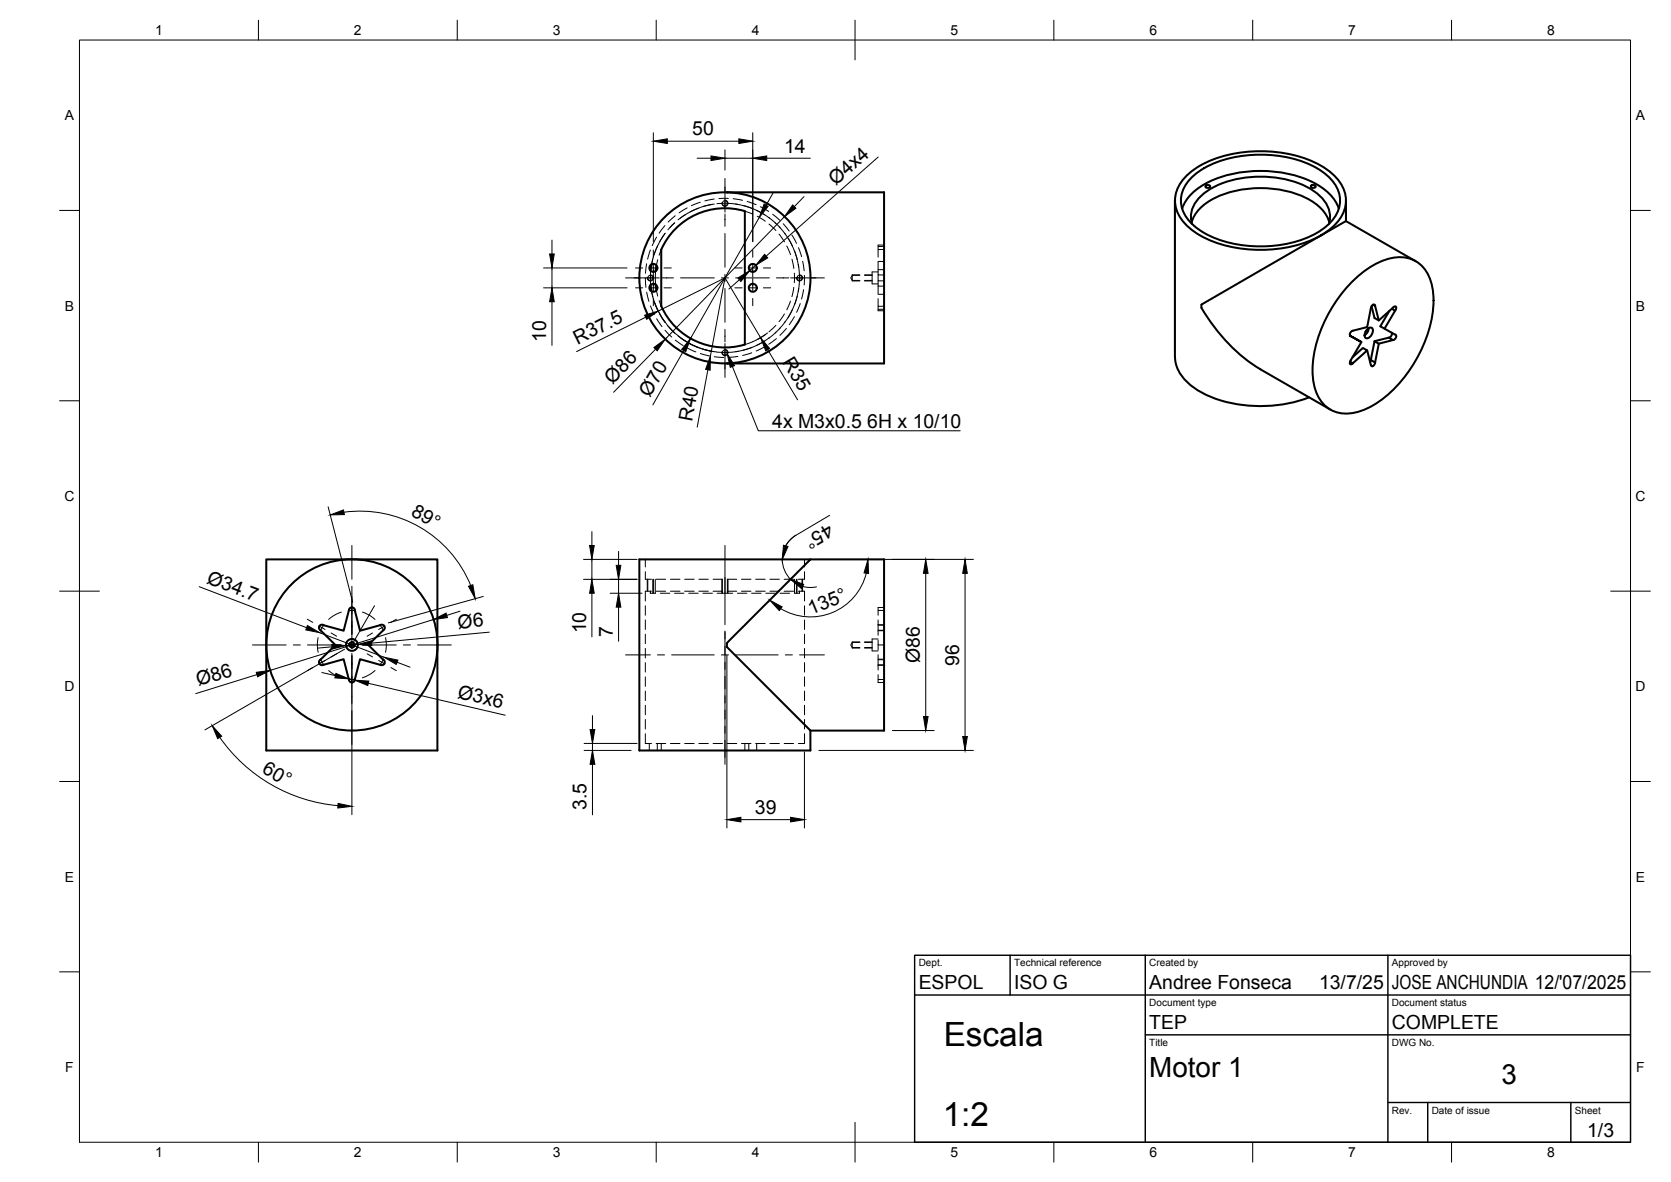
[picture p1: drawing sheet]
<svg xmlns="http://www.w3.org/2000/svg" width="420mm" height="297mm" viewBox="0 0 420 297" stroke-linecap="round" stroke-linejoin="round" font-family="sans-serif">
<!-- layer: Hidden -->
<g fill="none" stroke="#000" stroke-width=".25">
<path d="M165.1 59.6l-1.1 2.1M167.2 58.7l-1.3 2M167.2 56.7l-1.5 1.9M169.6 56l-1.7 1.7M169.8 54.2l-1.8 1.6M172.4 53.9l-1.9 1.4M172.8 52.2l-2 1.3M175.6 52.3l-2.1 1M176.1 50.8l-2.3 .9M179.1 51.4l-2.3 .5M179.6 50l-2.4 .5M181.6 51.1l-1.3 .1"/>
<path d="M182.9 51.1l2.8 .3M183.2 49.9h-2.4M184.3 49.9l2.4 .4M186.8 51.7l2.3 .7M187.3 53.1l2 .7M187.9 50.6l2.2 .8M190.2 52.8l2.1 1.2M190.4 54.3l2 1.3M191.2 52l2.1 1.1M193.3 54.6l1.8 1.6M193.4 56.3l1.7 1.6M194.3 53.8l1.8 1.6"/>
<path d="M195.9 58.8l1.4 2M195.9 57l1.6 1.8M196.9 56.2l1.5 1.9M198.1 59.8l1.2 2.1M199.1 59.1l1.2 2.1M162.3 69.8l.1 2.4M162.6 66.3l-.3 2.4M162.6 73.4l.6 2.3M163.5 62.8l-.7 2.3M163.5 70.5l.1 1.1M163.6 76.9l.9 2.1M163.6 68.1l-.1 1.1"/>
<path d="M163.8 73.2l.3 1.4M164.1 65.1l-.3 1.3M164.5 75.7l.9 2.2M164.8 68.1v3.4M165 73l.4 1.4M165.4 61.7l-.9 2.3M165.4 65.3l-.4 1.4M165.7 75.6l.6 1.3M165.9 79l1.3 2M166.3 62.7l-.6 1.4M197.2 78.9l-1.3 1.9M197.8 61.8l1 2.2"/>
<path d="M198.8 75.7l-1 2.2M199.1 65.1l.5 2.4M199.3 77.8l-1.2 2M199.6 72.2l-.5 2.3M199.7 68.7v2.3M199.7 63l.8 2.3M199.7 79.6l-1.2 2M200.5 74.4l-.8 2.3M200.7 66.4l.3 2.8M200.8 62.2l.7 2.3M201 70.5l-.3 2.7M201.2 76.3l-.9 2.2"/>
<path d="M201.8 65.7l.4 2.3M202.1 72.8l-.6 2.3M202.3 69.2l-.1 2.4M214.3 69.1v1.5M216.2 69.2h-1.9l-.4 .6 .4 .7h1.9M217.4 70.5h1.9M217.4 69.2h1.9M220.8 68.3h-1.5v3h1.5M220.8 65.8v2h1.5M220.8 67.8v1.3h1.5M220.8 69.1v1.5h1.5M220.8 70.6v1.3h1.5"/>
<path d="M220.8 75v2h1.5M220.8 77v1.1h1.5M220.8 71.9v1.9M220.8 77.7h1.5M220.8 74h1.5M220.8 65.7h1.5M220.8 61.9h1.5M222.3 62.7h-1.5v1.9M222.3 61.6h-1.5v1.1M165.1 80.1l1.4 2M167.2 83l1.7 1.7M167.9 81.9l1.7 1.8"/>
<path d="M169.8 85.5l2 1.4M170.5 84.4l1.9 1.4M172.8 87.4l2.2 1M173.5 86.4l2.1 1M176.1 88.8l2.3 .7M176.8 87.8l2.3 .5M179.6 89.6l2.4 .2M180.3 88.5l1.3 .1M185.5 89.6l-2.3 .2M185.7 88.3l-2.8 .3M189 88.7l-2.3 .6M189.1 87.3l-2.3 .7"/>
<path d="M189.3 85.9l-2 .7M192.3 85.7l-2.1 1.1M192.3 87.2l-2.2 1M192.4 84.1l-2 1.2M195.1 81.8l-1.7 1.6M195.1 83.5l-1.8 1.5M195.2 85.1l-1.9 1.4M197.5 80.8l-1.5 1.9M197.7 82.5l-1.6 1.8M162.3 143.7v1.9h1.5M162.3 140.6v1.9M162.3 152.2v2.4"/>
<path d="M162.3 155.8v2.4M162.3 159.4v2.4M162.9 145.6v3M163.5 148.6v.5h1.3M163.8 148.6h-1.5v2.4M164.1 145.6v3.5M164.8 145.6v3.5M165 148.6h2.4M165 145.6h2.4M166 149.1h2.4M168.6 148.6h2.4M168.6 145.6h2.4"/>
<path d="M169.6 149.1h2.4M172.1 148.6h2.4M172.1 145.6h2.4M173.2 149.1h2.4M175.7 148.6h2.4M175.7 145.6h2.4M176.7 149.1h2.4M179.3 148.6h2.4M179.3 145.6h2.4M180.3 149.1h1.3M181.6 145.6v3.5h1.3v-3.5M182.9 148.6h2.4"/>
<path d="M182.9 145.6h2.4M182.9 149.1h1.3M185.4 149.1h2.4M186.4 148.6h2.4M186.4 145.6h2.4M189 149.1h2.4M190 148.6h2.4M190 145.6h2.4M192.6 149.1h2.3M193.6 148.6h2.4M193.6 145.6h2.4M196.1 149.1h2.4"/>
<path d="M197.2 148.6h2.3M197.2 145.6h2.3M199.8 145.6v3.5M200.4 145.6v3.5M200.7 148.6h1.6v2.4M201 148.6v.5h-1.3M201.7 145.6v3M202.3 143.7v1.9h-1.6M202.3 140.6v1.9M202.3 152.2v2.4M202.3 155.8v2.4M202.3 159.4v2.4"/>
<path d="M220.8 157v1.4h1.5M220.8 153.4v1.2M220.8 155.8v1.2M220.8 158.4v1.2M220.8 158.5h1.5M220.8 157.1h1.5M220.8 157h1.5M222.3 152.7h-1.5v.7h1.5M162.3 162.9v2.4M162.3 166.5v2.4M162.3 170.1v2.4M162.3 173.7v2.4"/>
<path d="M162.3 177.2v2.4M202.3 162.9v2.4M202.3 166.5v2.4M202.3 170.1v2.4M202.3 173.7v2.4M202.3 177.2v2.4M214.3 161.3v1.6M216.2 161.4h-1.9l-.4 .7 .4 .6h1.9M217.4 162.7h1.9M217.4 161.4h1.9M220.8 160.6h-1.5v3h1.5M220.8 169.6v1.2h1.5"/>
<path d="M220.8 170.8v.7h1.5M220.8 160.8v1.3h1.5M220.8 164.5v1.3h1.5M220.8 165.8v1.4M220.8 165.7h1.5M220.8 167.1h1.5M220.8 162.1v1.2M220.8 167.2v1.2M220.8 167.2h1.5M162.3 184.4v2.4h1.5M162.3 180.8v2.4M163.3 186.8v1.8"/>
<path d="M165 186.8h2.4M165.3 186.8v1.8M166.3 186.8v1.8M168.6 186.8h2.4M172.1 186.8h2.4M175.7 186.8h2.4M179.3 186.8h2.4M182.9 186.8h2.4M186.4 186.8h2.4M187.3 186.8v1.8M188.3 186.8v1.8M190 186.8h2.4"/>
<path d="M190.3 186.8v1.8M193.6 186.8h2.4M197.2 186.8h2.3M202.3 184.4v2.4h-1.6M202.3 180.8v2.4"/>
<circle cx="182.3" cy="51.1" r=".63"/>
<circle cx="163.5" cy="69.8" r=".63"/>
<circle cx="201" cy="69.8" r=".63"/>
<circle cx="182.3" cy="88.6" r=".64"/>
</g>
<!-- layer: Visible -->
<g fill="none" stroke="#000" stroke-width=".51">
<path d="M169.9 57.5a17.5 17.5 0 0 1 17.4-4.4v33.5a17.5 17.5 0 0 1-21-9.7v-14.2a17.5 17.5 0 0 1 3.6-5.2zM182.8 48.3h39.5v43h-39.5M295.4 50.4v39.3a9.8 9.8 0 0 0 4.7 7.6 31.6 31.6 0 0 0 22 4.4l4.3-.9 2.8-.9M297.2 52.4a12.8 12.8 0 0 1 7.6-7.1 31.4 31.4 0 0 1 26.9 1.4 11 11 0 0 1 4.9 5.7M297.9 44.6a24.6 24.6 0 0 1 15.4-6.4 31.4 31.4 0 0 1 20.3 4.4 9.3 9.3 0 0 1 4.7 9 12.4 12.4 0 0 1-7.6 8.3 34 34 0 0 1-29-.7 11.7 11.7 0 0 1-6.2-7.6 8.2 8.2 0 0 1 2.4-7zM299.2 45a23.3 23.3 0 0 1 15-6 29.3 29.3 0 0 1 18.3 4.1 8.4 8.4 0 0 1 4.1 9.5 13.5 13.5 0 0 1-8.5 7.3 31.9 31.9 0 0 1-25.3-1.4 9.9 9.9 0 0 1-5.9-8.1 7.8 7.8 0 0 1 2.3-5.4zM299.6 55.9a10.7 10.7 0 0 1 6.5-6.5 27.3 27.3 0 0 1 24 1.3 9.2 9.2 0 0 1 4.2 5.2M299.7 56.2a7 7 0 0 1 2.8-7.4 24.4 24.4 0 0 1 17.3-4.3 20.4 20.4 0 0 1 12.5 5.1 6.7 6.7 0 0 1 1.9 6.6M303.2 46.6a.68 .68 0 0 1 1.1 .4 .68 .68 0 0 1-.7 .2 .68 .68 0 0 1-.5-.4zM329.8 46.6a.68 .68 0 0 1 1 .4 .68 .68 0 0 1-.6 .2 .68 .68 0 0 1-.6-.4zM332.1 59.2l-30 17.3v.9a44 44 0 0 0 14.9 15.4l17.5 10.1M338.4 55.6l17.6 10"/>
<path d="M338.4 50.4v5.2M338.4 55.6l-6.3 3.6M163.6 71.6l.2 1.6M163.8 66.4l-.2 1.7M164.8 71.5l.2 1.4M165 66.7l-.2 1.4M339.9 70.9a19.5 19.5 0 0 1 11.3-6.2 7.9 7.9 0 0 1 8.6 6 24.7 24.7 0 0 1-2.1 16.6 31.3 31.3 0 0 1-14 15.4 9.3 9.3 0 0 1-10.2-.5 12.4 12.4 0 0 1-3.4-10.8 34.6 34.6 0 0 1 9.8-20.5zM344.7 77.5l-.9 4.7-3.8 .9-.5 .7v.6l.2 .1M344.9 76.9l.7 3 1.1 .6 4.1-3.5a.62 .62 0 0 1 0 1.1M345.2 76.6l.6 .3 .9 3.6M345.8 76.9l-.1-.3a.8 .8 0 0 0-1 .9M349.3 78.2l-2.2 3.8 3.9 2.2-.1 .9-.6 .4"/>
<path d="M350 77.6l.8 .5-2.7 4.5M339.4 84.4l2.9 1.6zM340 89.8l2.7-2.4 1.1 .7-3.6 3.2-.8-.4M342.3 86l-2.8 4.8a.52 .52 0 0 0 .2 .8l.5-.3M343.5 83.1l-.1 .2M343.8 88.1l.9 3.6M343.8 82.7a.77 .77 0 0 1 1.4 0 1.95 1.95 0 0 1-1.7 2.3 1.29 1.29 0 0 1 0-2zM344.2 82.4a2.34 2.34 0 0 1-1.1 1.9M344.7 90.5l-.2 .5M345.6 85.8l1.1 .6-.9 4.7-1.1-.6zM345.6 85.8l3.6-1 1.1 .7-3.6 .9M345.8 91.1l-.2 .5a.58 .58 0 0 1-.8 .3l-.1-.2"/>
<path d="M349.9 83.6l-.1 .8-.6 .4M67 140.6h43v48h-43zM87.7 153.4l-1.3 5.1-5.1-1.4a.76 .76 0 0 0-1 .3 .76 .76 0 0 0 .3 1l3.7 3.7-3.7 3.7a.76 .76 0 0 0-.3 1 .76 .76 0 0 0 1 .3l5.1-1.4 1.3 5.1M87.7 153.4a.75 .75 0 0 1 .8-.8 .75 .75 0 0 1 .7 .8M89.2 153.4l1.3 5.1 5.1-1.4a.75 .75 0 0 1 1.1 .3 .75 .75 0 0 1-.3 1l-3.8 3.7 3.8 3.7a.76 .76 0 0 1 .2 1 .76 .76 0 0 1-1 .3l-5.1-1.4-1.3 5.1M160.8 140.6h43l-21 21v1l21 21v5h-43zM203.8 140.6h18.5v43h-18.5M87.7 170.7a.75 .75 0 0 0 .8 .8 .75 .75 0 0 0 .7-.8"/>
<circle cx="164.3" cy="67.3" r="1.01"/>
<circle cx="164.3" cy="72.3" r="1.01"/>
<circle cx="182.3" cy="69.8" r="21.5"/>
<circle cx="189.3" cy="67.3" r="1.01"/>
<circle cx="189.3" cy="72.3" r="1.01"/>
<circle cx="88.5" cy="162.1" r="21.5"/>
<circle cx="88.5" cy="162.1" r=".62"/>
<circle cx="88.5" cy="162.1" r="1.49"/>
</g>
<!-- layer: Hidden Narrow -->
<g fill="none" stroke="#000" stroke-width=".25">
<path d="M182.4 50.3a.78 .78 0 0 1 .6 .9 .78 .78 0 0 1-.9 .6 .78 .78 0 0 1-.6-.8M163.6 69.1a.77 .77 0 0 1 .7 .9 .77 .77 0 0 1-.9 .6 .77 .77 0 0 1-.6-.9M201.2 69.1a.77 .77 0 0 1 .6 .9 .77 .77 0 0 1-.9 .6 .77 .77 0 0 1-.6-.9M214.3 70.6h1.9M214.3 69.1h1.9M217.4 70.6h1.9M217.4 69.1h1.9M182.4 87.8a.78 .78 0 0 1 .6 .9 .78 .78 0 0 1-.9 .7 .78 .78 0 0 1-.6-.9M162.8 145.6v3M163.5 148.6v.5M164.3 145.6v3.5M181.5 145.6v3.5"/>
<path d="M183 145.6v3.5M200.3 145.6v3.5M201 148.6v.5M201.8 145.6v3M214.3 162.9h1.9M214.3 161.3h1.9M217.4 162.9h1.9M217.4 161.3h1.9"/>
</g>
<!-- layer: Visible Narrow -->
<path d="M87.7 162.2a.77 .77 0 0 1 .7-.9 .77 .77 0 0 1 .8 .6 .77 .77 0 0 1-.6 .9" fill="none" stroke="#000" stroke-width=".25"/>
<!-- layer: Visible -->
<g fill="#000">
<circle cx="182.8" cy="48.3" r=".25"/>
<circle cx="182.8" cy="91.3" r=".25"/>
</g>
<!-- layer: BORDER -->
<g fill="none" stroke="#000" stroke-width=".25">
<path d="M20 10.1h390v276.9h-390zM65 5.1v5M115 5.1v5M165 5.1v5M215 5.1v10M265 5.1v5M315 5.1v5M365 5.1v5M15 52.9h5M410 52.9h5M15 100.7h5M410 100.7h5"/>
<path d="M15 148.6h10M405 148.6h10M15 196.4h5M410 196.4h5M15 244.2h5M410 244.2h5M65 287v5M115 287v5M165 287v5M215 282.1v9.9M265 287v5M315 287v5"/>
<path d="M365 287v5"/>
</g>
<!-- layer: TITLEBLOCK -->
<path d="M230 240.1h180v46.9h-180zM230 250h180M254 240.1v9.9M288 240.1v46.9M349 240.1v46.9M288 260.1h122M349 277.1h61M359 277.1v9.9M395 277.1v9.9" fill="none" stroke="#000" stroke-width=".36"/>
<!-- layer: FD_Dimensions -->
<g fill="none" stroke="#000" stroke-width=".25">
<path d="M164.3 33.4v27.3M167.8 35.5h18M175.3 39.8h3.5M182.3 37.7v5M182.3 39.8h7M189.3 33.4v27.3M192.8 39.8h11M220.8 39.5l-28.1 24.9M190.9 54.6l-17.3 30.5M194.4 48.5l-1.8 3.1M197.3 54.4l-30 30.8M202.2 49.4l-2.5 2.5"/>
<path d="M136.7 67.3h21M136.7 72.3h21M138.8 60.3v3.5M138.8 67.3v5M138.8 75.8v11M162.3 79.7l-17.3 8.7M164.7 76.2a18.7 18.7 0 0 0 15.5 12.3M182.3 69.8l-16.8 8.4M182.3 69.8l8.9 15.1M182.3 69.8l-3.7 19.7M185.9 70.3l-2.6 2.3M190 66.7l-1.5 1.3"/>
<path d="M164.8 87.7l-10.5 10.9M171.9 88.1l-7.8 13.7M178 92.9l-2.7 14.4M193 83.7l-1.5 1-2.2 1.2M193 87.9l7.6 12.6M82.5 127.4l6.2 24M86.5 128.7a30 30 0 0 1 31.9 18.4M148.8 133.6v3.5M155.5 138.6v3.5M200 134.6l-1.4 1.1-1 1.5M200.2 134.5a7.1 7.1 0 0 0-1.4 11.1M208.6 129.5l-8.4 5"/>
<path d="M50.1 147.4l27 10.3M80.4 159l16.2 6.2M109 155.7l-41.1 12.8M115.7 153.6l-3.4 1.1M121.5 149.9l-23.9 6.6M123 158.9l-29.5 2.7M146.7 140.6h13.5M146.7 145.6h13.5M148.8 140.6v5M148.8 149.1v10.9M153.4 149.1h8M155.5 145.6v3.5"/>
<path d="M155.5 152.6v8.5M201.8 147.4l1.7 .2 1.8-.1M205.9 140.6h38.9M217.8 144a14.5 14.5 0 0 1-21.5 9M232.8 144.1v36M242.7 144.1v41M64.6 169.5l-15.4 4.8M80.9 169l3.4 .8M83.5 162.5l-3.5 .4M86.7 163.1l-35.2 20.3M87.7 170.6l1.5 .3M88.5 164.2v40.5"/>
<path d="M90 162l-3 .2M92.6 171.7l34.4 8M99.8 166.4l3.3 1.3M149 179.8v3.5M182.8 164.7v43.4M55.3 185.3a40.5 40.5 0 0 0 29.7 17.2M146.9 188.6h11.8M146.9 186.8h13.3M149 186.8v1.8M149 192.1v12.7M202.3 188.9v19.2M205.9 188.6h38.9"/>
<path d="M224.4 183.6h10.5M186.3 206h12.5"/>
</g>
<g fill="#000" stroke="#000" stroke-width=".25">
<path d="M164.3 35.5l3.5-.6v1.2zM178.8 39.2l3.5 .6-3.5 .6zM185.8 34.9l3.5 .6-3.5 .6zM189.3 39.8l3.5-.6v1.2zM192.1 51.3l1 .6-2.2 2.7zM199.3 51.5l.8 .8-2.8 2.1zM138.2 63.8h1.2l-.6 3.5zM138.8 72.3l.6 3.5h-1.2zM162.1 79.2l3.4-1-2.9 2zM185.5 69.9l3-1.9-2.2 2.7zM192.3 63.9l.7 .9-3 1.9zM164.4 87.3l2.9-2.1-2.1 2.9z"/>
<path d="M173.6 85.1l-1.2 3.3-1-.6zM178.6 89.5v3.5l-1.2-.2zM191.2 84.9l2.3 2.7-1 .6zM83 129.4l3.4-1.2 .2 1.1zM148.3 137.1h1.1l-.6 3.5zM197 137l1.1 .3-1.4 3.3zM77.3 157.2l3.1 1.8-3.5-.7zM109 155.7l3.2-1.6 .3 1.1zM117.8 147.3l1.1-.4 .6 3.5zM148.8 145.6l.6 3.5h-1.1zM154.9 142.1h1.2l-.6 3.5zM155.5 149.1l.6 3.5h-1.2z"/>
<path d="M193.5 150.8l3.2 1.7-.8 .9zM198.8 145.6l3.3 1.3-.6 1zM218.2 140.6l.2 3.5-1.1-.1zM232.8 140.6l.6 3.5h-1.2zM242.7 140.6l.5 3.5h-1.1zM64.4 169l3.5-.5-3.1 1.6zM83.4 162l3.6 .2-3.5 .9zM84.5 169.2l3.2 1.4-3.5-.2zM89.2 170.9l3.5 .3-.2 1.1zM90 162l3.4-1 .1 1.2zM96.6 165.2l3.5 .7-.5 1.1zM53.4 182.4l2.3 2.6-1 .6z"/>
<path d="M148.4 183.3h1.2l-.6 3.5zM149 188.6l.6 3.5h-1.2zM232.2 180.1h1.2l-.6 3.5zM242.1 185.1h1.1l-.5 3.5zM85 201.9l3.5 .7-3.6 .5zM182.8 206l3.5-.6v1.2zM198.8 205.4l3.5 .6-3.5 .6z"/>
</g>
<!-- layer: Smart Centers -->
<g fill="none" stroke="#000" stroke-width=".25">
<path d="M167.3 58.6a18.7 18.7 0 0 0-3.6 8.6M169.7 56l-1.3 1.2M179.6 51.3a18.8 18.8 0 0 0-8.6 3.5M181.4 51.1h1.8M182.3 44.8v8.5M182.3 53.8v3.1M182.3 58.7v8.4M185 51.3a18.5 18.5 0 0 1 8.5 3.5M194.9 56l1.3 1.2M197.3 58.6a19 19 0 0 1 3.5 8.6M157.3 69.8h8.5M159.8 67.3h1.8"/>
<path d="M159.8 72.3h1.8M163.4 67.3h1.8M163.4 72.3h1.8M163.6 68.9v1.8M163.7 72.5a18.5 18.5 0 0 0 3.6 8.6M164.3 62.8v1.9M164.3 66.4v3.2M164.3 70v3.2M164.3 75v1.8M166.2 69.8h3.1M167 67.3h1.8M167 72.3h1.8"/>
<path d="M171.1 69.8h8.5M181.4 69.8h1.8M182.3 68.9v1.8M182.3 72.5v8.5M184.8 67.3h1.8M184.8 72.3h1.8M185 69.8h8.4M188.4 67.3h1.8M188.4 72.3h1.8M189.3 62.8v1.9M189.3 66.4v3.2M189.3 70v3.2"/>
<path d="M189.3 75v1.8M192 67.3h1.8M192 72.3h1.8M195.2 69.8h3.2M198.8 69.8h8.5M200.8 72.5a18.5 18.5 0 0 1-3.5 8.6M201 68.9v1.8M168.4 82.4l1.3 1.3M171 84.8a18.8 18.8 0 0 0 8.6 3.6M181.4 88.5h1.8M182.3 82.8v3.1M182.3 86.3v8.5"/>
<path d="M193.5 84.8a18.5 18.5 0 0 1-8.5 3.6M196.2 82.4l-1.3 1.3M88.5 137.1v8.5M182.3 137.1v19.9M77.3 155.6l1.3 .8M80.2 157.3l1.5 .9M81.5 157l-.9 1.5M83.3 159.1l1.3 .8M85.8 153.8l-2 1-1.2 .9M88.5 147.3v15.7M89.4 153.4h-1.8M91.1 153.8l2 1 1.2 .9"/>
<path d="M93.7 159.1l-1.4 .8M94.2 152.2l-5.4 9.3M95.5 157l.9 1.5M96.8 157.3l-1.6 .9M99.7 155.6l-1.4 .8M182.3 158.6v33.5M63.5 162.1h8.4M73.7 162.1h1.8M77.3 162.1h8.5M78.6 167.8l-1.3 .7M80 160.2l-.2 1.5 .2 2.2M80.6 165.6l.9 1.6"/>
<path d="M81.7 166l-1.5 .9M82.6 168.5l1.2 .9 2 .9M84.6 164.3l-1.3 .8M87.6 162.1h1.8M88.5 164.8v8.4M88.5 173.4v3.4M88.5 178.6v8.5M89.4 170.7h-1.8M91.1 162.1h8.5M92.3 164.3l1.4 .8M94.3 168.5l-1.2 .9-2 .9M95.2 166l1.6 .9"/>
<path d="M96.4 165.6l-.9 1.6M96.9 160.2l.2 1.5-.2 2.2M98.3 167.8l1.4 .7M101.4 162.1h1.8M105 162.1h8.5M157.3 164.6h6.2M165.3 164.6h1.8M168.9 164.6h10.7M181.4 164.6h1.8M185 164.6h10.7M197.5 164.6h1.7M201 164.6h6.3"/>
</g>
<!-- layer: Hole Notes -->
<path d="M182.8 88.9l1.9 3-1.1 .4z" fill="#000" stroke="#000" stroke-width=".25"/>
<path d="M184.1 92.1l6.6 16.2h50.7" fill="none" stroke="#000" stroke-width=".25"/>
<g font-size="8.4">
<text x="237.3" y="263">Escala</text>
<text x="237" y="283">1:2</text>
</g>
<g font-size="7">
<text x="289" y="270.6">Motor 1</text>
<text x="377.5" y="272.3">3</text>
</g>
<g font-size="4.9">
<text x="174.1" y="34">50</text>
<text x="197.1" y="38.4">14</text>
<text x="210.2" y="46.8" transform="rotate(-41 210.2 46.8)">Ø4x4</text>
<text x="137.3" y="85.9" transform="rotate(-90 137.3 85.9)">10</text>
<text x="145.2" y="86.6" transform="rotate(-26 145.2 86.6)">R37.5</text>
<text x="196.6" y="91" transform="rotate(59 196.6 91)">R35</text>
<text x="154" y="96.6" transform="rotate(-46 154 96.6)">Ø86</text>
<text x="163.4" y="100" transform="rotate(-60 163.4 100)">Ø70</text>
<text x="174.1" y="106.1" transform="rotate(-80 174.1 106.1)">R40</text>
<text x="194.2" y="107.6">4x M3x0.5</text>
<text x="218.1" y="107.6">6H x 10/10</text>
<text x="103.1" y="129.4" transform="rotate(30 103.1 129.4)">89°</text>
<text x="208.2" y="131.4" transform="rotate(149 208.2 131.4)">45°</text>
<text x="51.8" y="146.4" transform="rotate(21 51.8 146.4)">Ø34.7</text>
<text x="204" y="154.6" transform="rotate(-23 204 154.6)">135°</text>
<text x="115.2" y="158" transform="rotate(-5 115.2 158)">Ø6</text>
<text x="147.4" y="159.2" transform="rotate(-90 147.4 159.2)">10</text>
<text x="154.1" y="160" transform="rotate(-90 154.1 160)">7</text>
<text x="231.2" y="166.7" transform="rotate(-90 231.2 166.7)">Ø86</text>
<text x="241.2" y="167.3" transform="rotate(-90 241.2 167.3)">96</text>
<text x="49.9" y="172.5" transform="rotate(-17 49.9 172.5)">Ø86</text>
<text x="114.9" y="175.3" transform="rotate(13 114.9 175.3)">Ø3x6</text>
<text x="65.7" y="194.1" transform="rotate(30 65.7 194.1)">60°</text>
<text x="147.5" y="203.6" transform="rotate(-90 147.5 203.6)">3.5</text>
<text x="189.8" y="204.5">39</text>
<text x="231" y="248.5">ESPOL</text>
<text x="255" y="248.5">ISO G</text>
<text x="289" y="248.5">Andree Fonseca</text>
<text x="331.7" y="248.5">13/7/25</text>
<text x="350" y="248.5">JOSE ANCHUNDIA 12/'07/2025</text>
<text x="289" y="258.6">TEP</text>
<text x="350" y="258.6">COMPLETE</text>
<text x="399.1" y="285.7">1/3</text>
</g>
<g font-size="3.5">
<text x="39" y="8.8">1</text>
<text x="89" y="8.8">2</text>
<text x="139" y="8.8">3</text>
<text x="189" y="8.8">4</text>
<text x="239" y="8.8">5</text>
<text x="289" y="8.8">6</text>
<text x="339" y="8.8">7</text>
<text x="389" y="8.8">8</text>
<text x="16.3" y="30.2">A</text>
<text x="411.3" y="30.2">A</text>
<text x="16.3" y="78">B</text>
<text x="411.3" y="78">B</text>
<text x="16.2" y="125.9">C</text>
<text x="411.2" y="125.9">C</text>
<text x="16.2" y="173.7">D</text>
<text x="411.2" y="173.7">D</text>
<text x="16.3" y="221.6">E</text>
<text x="411.3" y="221.6">E</text>
<text x="16.4" y="269.4">F</text>
<text x="411.4" y="269.4">F</text>
<text x="39" y="290.8">1</text>
<text x="89" y="290.8">2</text>
<text x="139" y="290.8">3</text>
<text x="189" y="290.8">4</text>
<text x="239" y="290.8">5</text>
<text x="289" y="290.8">6</text>
<text x="339" y="290.8">7</text>
<text x="389" y="290.8">8</text>
</g>
<g font-size="2.5">
<text x="231" y="242.9">Dept.</text>
<text x="255" y="242.9">Technical reference</text>
<text x="289" y="242.9">Created by</text>
<text x="350" y="242.9">Approved by</text>
<text x="289" y="252.8">Document type</text>
<text x="350" y="252.8">Document status</text>
<text x="289" y="262.9">Title</text>
<text x="350" y="262.9">DWG No.</text>
<text x="350" y="279.9">Rev.</text>
<text x="360" y="279.9">Date of issue</text>
<text x="396" y="279.9">Sheet</text>
</g>
</svg>
